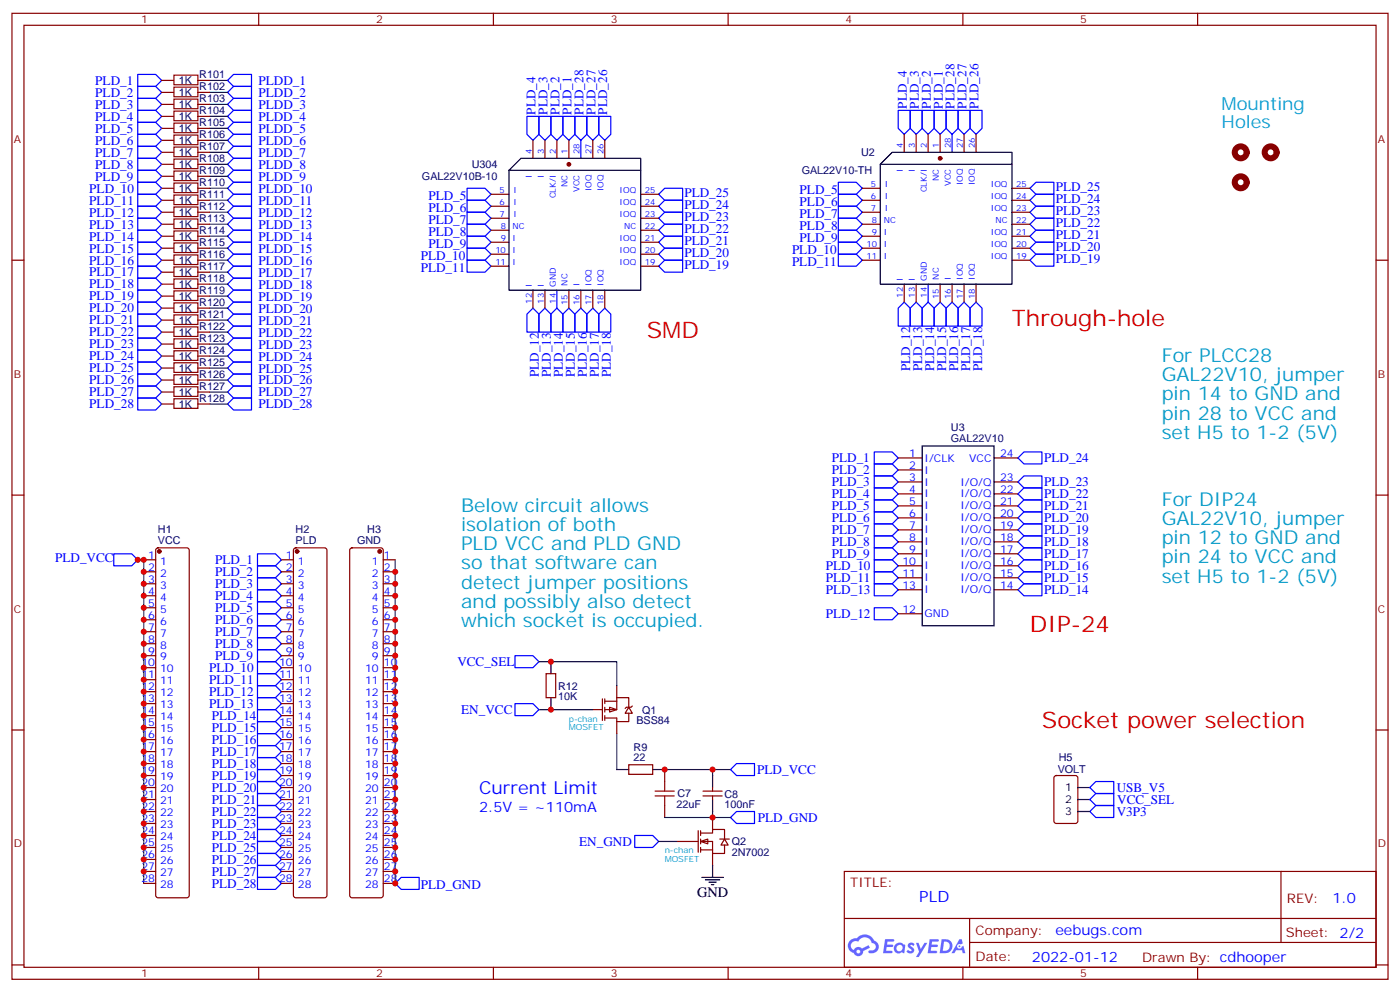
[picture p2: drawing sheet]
<svg xmlns="http://www.w3.org/2000/svg" width="412mm" height="292mm" viewBox="0 0 412 292" stroke-linecap="round" stroke-linejoin="round" font-family="sans-serif">
<g fill="none" stroke="#870000" stroke-width=".35">
<path d="M3.5 3.9h405.4v284.4h-405.4zM7.1 7.4h398.2v277.3h-398.2zM76.2 3.9v3.5M145.3 3.9v3.5M214.5 3.9v3.5M283.6 3.9v3.5M352.8 3.9v3.5M3.5 76.6h3.6M405.3 76.6h3.6M3.5 145.7h3.6M405.3 145.7h3.6M3.5 214.9h3.6"/>
<path d="M405.3 214.9h3.6M248.7 256.5h156.6v28.2h-156.6zM377.3 256.5v20.9M248.7 270.4h156.5M285.6 277.4h119.6M285.6 270.4v14.1M3.5 284h3.6M76.2 284.7v3.6M145.3 284.7v3.6M214.5 284.7v3.6M283.6 284.7v3.6M352.8 284.7v3.6"/>
<path d="M405.3 284h3.6"/>
</g>
<g fill="#5487ff">
<path d="M267.7 277.7a1.22 1.22 0 0 1 1.7 .2l-.4 .6a.47 .47 0 0 0-.3-.4 .47 .47 0 0 0-.5 .2l.1 .2a1.14 1.14 0 0 1 .8 1.8 1.14 1.14 0 0 1-1.9 0l-.2-.2 .5-.6 .7 .5a.29 .29 0 0 0 .3-.3 .29 .29 0 0 0-.2-.3 1.04 1.04 0 0 1-.6-1.7z"/>
<path d="M260.7 276.4h2.4l.3 .2-.2 .5-1.8 .1-.1 .8h1.5l.3 .4-.3 .4h-1.6l-.2 1.1h1.7l.2 .3-.2 .3-2.6 .1z"/>
<path d="M273.8 276.4h2.4l.3 .2-.1 .5-1.8 .1-.2 .8h1.6l.3 .4-.4 .4h-1.6l-.1 1.1h1.7l.2 .3-.2 .3-2.6 .1z"/>
<path d="M282.6 276.4h.7l.3 1.3-.6 .3a.69 .69 0 0 0-1 .3 .69 .69 0 0 0 .4 .9 .69 .69 0 0 0 .9-.6l.5-.2 .6 2.2h-.8l-.2-.9h-1.8l-.5 .9h-.8z"/>
<path d="M269.8 277.5h.8l.6 1.8 1.1-1.8h.9l-2.6 4.2h-.8l.9-1.5z"/>
<path d="M277.4 276.4l-.6 4.2h1.3a2.11 2.11 0 0 0 2.5-2.1 2.11 2.11 0 0 0-2.5-2.1zM278.1 277.2a1.39 1.39 0 0 1 1.7 1.4 1.39 1.39 0 0 1-1.8 1.3h-.3z"/>
<path d="M263.7 278.1a1.54 1.54 0 0 0-.1 2.1 1.54 1.54 0 0 0 2.2 .1l.6 .3 .3-2.3-.2-.3h-.4a1.49 1.49 0 0 0-2.4 .1zM264 279.1a.94 .94 0 0 1 1.8 0 .94 .94 0 0 1-1.8 0z"/>
<path d="M250.4 276.8a2.18 2.18 0 0 0 1.1 3.7 1.44 1.44 0 0 0 1.6 .9 1.44 1.44 0 0 0 1.2-1.4l2-1-.5-.8-1.9 1a1.47 1.47 0 0 0-2.4 .4 1.39 1.39 0 0 1-.7-1.9 1.39 1.39 0 0 1 2-.5 2.12 2.12 0 0 1 2.2-1.3 2.12 2.12 0 0 1 1.9 1.7 1.14 1.14 0 0 1 1.1 1.4 1.14 1.14 0 0 1-1.7 .7 .43 .43 0 0 0-.5 .4 .43 .43 0 0 0 .4 .5 1.98 1.98 0 0 0 2.5-1.2 1.98 1.98 0 0 0-1.2-2.6 3.1 3.1 0 0 0-5.3-.6l-.9 .1zM252.3 280.1a.55 .55 0 0 1 1.1 0 .55 .55 0 0 1-1.1 0z"/>
<circle cx="282.6" cy="278.5" r=".26"/>
</g>
<g fill="none" stroke="#00f" stroke-width=".35">
<path d="M40.6 39.5h5.3l1.7 1.8-1.7 1.8h-5.3zM40.6 36h5.3l1.7 1.8-1.7 1.7h-5.3zM40.6 32.5h5.3l1.7 1.8-1.7 1.7h-5.3zM40.6 29h5.3l1.7 1.7-1.7 1.8h-5.3zM40.6 25.4h5.3l1.7 1.8-1.7 1.8h-5.3zM40.6 21.9h5.3l1.7 1.8-1.7 1.7h-5.3zM67 37.8l1.8-1.8h5.3v3.5h-5.3zM67 23.7l1.8-1.8h5.3v3.5h-5.3zM68.8 29h5.3v3.5h-5.3l-1.8-1.8zM68.8 32.5h5.3v3.5h-5.3l-1.8-1.7zM68.8 25.4h5.3v3.6h-5.3l-1.8-1.8zM155.2 34.3h3.5v5.2l-1.7 1.8-1.8-1.8z"/>
<path d="M158.7 34.3h3.6v5.2l-1.8 1.8-1.8-1.8zM162.3 34.3h3.5v5.2l-1.8 1.8-1.7-1.8zM165.8 34.3h3.5v5.2l-1.7 1.8-1.8-1.8zM169.3 34.3h3.6v5.2l-1.8 1.8-1.8-1.8zM172.9 34.3h3.5v5.2l-1.8 1.8-1.7-1.8zM176.4 34.3h3.5v5.2l-1.7 1.8-1.8-1.8zM264.6 32.5h3.5v5.3l-1.8 1.7-1.7-1.7zM268.1 32.5h3.5v5.3l-1.7 1.7-1.8-1.7zM271.6 32.5h3.6v5.3l-1.8 1.7-1.8-1.7zM275.2 32.5h3.5v5.3l-1.8 1.7-1.7-1.7zM278.7 32.5h3.5v5.3l-1.7 1.7-1.8-1.7zM280.5 39.5v5.3"/>
<path d="M282.2 32.5h3.6v5.3l-1.8 1.7-1.8-1.7zM285.8 32.5h3.5v5.3l-1.8 1.7-1.7-1.7zM40.6 57.2h5.3l1.7 1.7-1.7 1.8h-5.3zM40.6 53.7h5.3l1.7 1.7-1.7 1.8h-5.3zM40.6 50.1h5.3l1.7 1.8-1.7 1.8h-5.3zM40.6 46.6h5.3l1.7 1.8-1.7 1.7h-5.3zM40.6 43.1h5.3l1.7 1.7-1.7 1.8h-5.3zM67 58.9l1.8-1.7h5.3v3.5h-5.3zM67 55.4l1.8-1.7h5.3v3.5h-5.3zM67 48.4l1.8-1.8h5.3v3.5h-5.3zM67 44.8l1.8-1.7h5.3v3.5h-5.3zM67 41.3l1.8-1.8h5.3v3.6h-5.3z"/>
<path d="M68.8 50.1h5.3v3.6h-5.3l-1.8-1.8zM137.6 58.9h5.3l1.7 1.8-1.7 1.8h-5.3zM137.6 55.4h5.3l1.7 1.8-1.7 1.7h-5.3zM171.1 41.3v5.3M194 57.2l1.8-1.8h5.3v3.5h-5.3zM246.9 53.7h5.3l1.8 1.7-1.8 1.8h-5.3zM246.9 57.2h5.3l1.8 1.7-1.8 1.8h-5.3zM303.4 58.9l1.8-1.7h5.2v3.5h-5.2zM303.4 55.4l1.8-1.7h5.2v3.5h-5.2zM40.6 78.4h5.3l1.7 1.7-1.7 1.8h-5.3zM40.6 74.8h5.3l1.7 1.8-1.7 1.8h-5.3zM40.6 71.3h5.3l1.7 1.8-1.7 1.7h-5.3z"/>
<path d="M40.6 67.8h5.3l1.7 1.7-1.7 1.8h-5.3zM40.6 64.2h5.3l1.7 1.8-1.7 1.8h-5.3zM40.6 60.7h5.3l1.7 1.8-1.7 1.7h-5.3zM67 76.6l1.8-1.8h5.3v3.6h-5.3zM67 73.1l1.8-1.8h5.3v3.5h-5.3zM67 66l1.8-1.8h5.3v3.6h-5.3zM67 62.5l1.8-1.8h5.3v3.5h-5.3zM68.8 67.8h5.3v3.5h-5.3l-1.8-1.8zM137.6 66h5.3l1.7 1.8-1.7 1.7h-5.3zM137.6 73.1h5.3l1.7 1.7-1.7 1.8h-5.3zM137.6 69.5h5.3l1.7 1.8-1.7 1.8h-5.3zM137.6 76.6h5.3l1.7 1.8-1.7 1.7h-5.3z"/>
<path d="M137.6 62.5h5.3l1.7 1.7-1.7 1.8h-5.3zM194 67.8l1.8-1.8h5.3v3.5h-5.3zM194 60.7l1.8-1.8h5.3v3.6h-5.3zM194 64.2l1.8-1.7h5.3v3.5h-5.3zM194 71.3l1.8-1.8h5.3v3.6h-5.3zM194 74.8l1.8-1.7h5.3v3.5h-5.3zM194 78.4l1.8-1.8h5.3v3.5h-5.3zM246.9 60.7h5.3l1.8 1.8-1.8 1.7h-5.3zM246.9 74.8h5.3l1.8 1.8-1.8 1.8h-5.3zM246.9 67.8h5.3l1.8 1.7-1.8 1.8h-5.3zM246.9 71.3h5.3l1.8 1.8-1.8 1.7h-5.3zM246.9 64.2h5.3l1.8 1.8-1.8 1.8h-5.3z"/>
<path d="M303.4 76.6l1.8-1.8h5.2v3.6h-5.2zM303.4 73.1l1.8-1.8h5.2v3.5h-5.2zM303.4 69.5l1.8-1.7h5.2v3.5h-5.2zM303.4 62.5l1.8-1.8h5.2v3.5h-5.2zM303.4 66l1.8-1.8h5.2v3.6h-5.2zM40.6 99.5h5.3l1.7 1.8-1.7 1.7h-5.3zM40.6 96h5.3l1.7 1.8-1.7 1.7h-5.3zM40.6 92.5h5.3l1.7 1.7-1.7 1.8h-5.3zM40.6 88.9h5.3l1.7 1.8-1.7 1.8h-5.3zM40.6 85.4h5.3l1.7 1.8-1.7 1.7h-5.3zM40.6 81.9h5.3l1.7 1.7-1.7 1.8h-5.3zM67 97.8l1.8-1.8h5.3v3.5h-5.3z"/>
<path d="M67 94.2l1.8-1.7h5.3v3.5h-5.3zM67 90.7l1.8-1.8h5.3v3.6h-5.3zM67 87.2l1.8-1.8h5.3v3.5h-5.3zM67 83.6l1.8-1.7h5.3v3.5h-5.3zM67 80.1l1.8-1.7h5.3v3.5h-5.3zM157 90.7l1.7 1.8v5.3h-3.5v-5.3zM158.7 92.5l1.8-1.8 1.8 1.8v5.3h-3.6zM164 90.7l1.8 1.8v5.3h-3.5v-5.3zM164 85.4v5.3M167.6 90.7l1.7 1.8v5.3h-3.5v-5.3zM171.1 90.7l1.8 1.8v5.3h-3.6v-5.3zM174.6 90.7l1.8 1.8v5.3h-3.5v-5.3z"/>
<path d="M178.2 90.7l1.7 1.8v5.3h-3.5v-5.3zM266.3 88.9l1.8 1.8v5.3h-3.5v-5.3zM268.1 90.7l1.8-1.8 1.7 1.8v5.3h-3.5zM273.4 88.9l1.8 1.8v5.3h-3.6v-5.3zM273.4 83.6v5.3M275.2 90.7l1.7-1.8 1.8 1.8v5.3h-3.5zM280.5 88.9l1.7 1.8v5.3h-3.5v-5.3zM282.2 90.7l1.8-1.8 1.8 1.8v5.3h-3.6zM287.5 88.9l1.8 1.8v5.3h-3.5v-5.3zM40.6 117.2h5.3l1.7 1.7-1.7 1.8h-5.3zM40.6 113.6h5.3l1.7 1.8-1.7 1.8h-5.3zM40.6 110.1h5.3l1.7 1.8-1.7 1.7h-5.3z"/>
<path d="M40.6 106.6h5.3l1.7 1.7-1.7 1.8h-5.3zM40.6 103h5.3l1.7 1.8-1.7 1.8h-5.3zM67 118.9l1.8-1.7h5.3v3.5h-5.3zM67 115.4l1.8-1.8h5.3v3.6h-5.3zM67 111.9l1.8-1.8h5.3v3.5h-5.3zM67 108.3l1.8-1.7h5.3v3.5h-5.3zM67 104.8l1.8-1.8h5.3v3.6h-5.3zM67 101.3l1.8-1.8h5.3v3.5h-5.3zM257.5 136.6h5.3l1.8 1.7-1.8 1.8h-5.3zM257.5 133h5.3l1.8 1.8-1.8 1.8h-5.3zM299.9 134.8l1.7-1.8h5.3v3.6h-5.3zM257.5 157.7h5.3l1.8 1.8-1.8 1.8h-5.3z"/>
<path d="M257.5 154.2h5.3l1.8 1.8-1.8 1.7h-5.3zM257.5 150.7h5.3l1.8 1.7-1.8 1.8h-5.3zM257.5 147.1h5.3l1.8 1.8-1.8 1.8h-5.3zM257.5 143.6h5.3l1.8 1.8-1.8 1.7h-5.3zM257.5 140.1h5.3l1.8 1.8-1.8 1.7h-5.3zM299.9 141.9l1.7-1.8h5.3v3.5h-5.3zM299.9 145.4l1.7-1.8h5.3v3.5h-5.3zM299.9 148.9l1.7-1.8h5.3v3.6h-5.3zM299.9 152.4l1.7-1.7h5.3v3.5h-5.3zM299.9 156l1.7-1.8h5.3v3.5h-5.3zM299.9 159.5l1.7-1.8h5.3v3.6h-5.3zM33.5 163h5.3l1.8 1.8-1.8 1.7h-5.3z"/>
<path d="M75.8 177.1h5.3l1.8 1.8-1.8 1.8h-5.3zM75.8 173.6h5.3l1.8 1.8-1.8 1.7h-5.3zM75.8 170.1h5.3l1.8 1.7-1.8 1.8h-5.3zM75.8 166.5h5.3l1.8 1.8-1.8 1.8h-5.3zM75.8 163h5.3l1.8 1.8-1.8 1.7h-5.3zM257.5 171.8h5.3l1.8 1.8-1.8 1.8h-5.3zM257.5 178.9h5.3l1.8 1.8-1.8 1.7h-5.3zM257.5 168.3h5.3l1.8 1.8-1.8 1.7h-5.3zM257.5 164.8h5.3l1.8 1.7-1.8 1.8h-5.3zM257.5 161.3h5.3l1.8 1.7-1.8 1.8h-5.3zM299.9 163l1.7-1.7h5.3v3.5h-5.3zM299.9 166.5l1.7-1.7h5.3v3.5h-5.3z"/>
<path d="M299.9 170.1l1.7-1.8h5.3v3.5h-5.3zM299.9 173.6l1.7-1.8h5.3v3.6h-5.3zM75.8 198.3h5.3l1.8 1.8-1.8 1.7h-5.3zM75.8 194.8h5.3l1.8 1.7-1.8 1.8h-5.3zM75.8 191.2h5.3l1.8 1.8-1.8 1.8h-5.3zM75.8 187.7h5.3l1.8 1.8-1.8 1.7h-5.3zM75.8 184.2h5.3l1.8 1.7-1.8 1.8h-5.3zM75.8 180.7h5.3l1.8 1.7-1.8 1.8h-5.3zM75.8 208.9h5.3l1.8 1.7-1.8 1.8h-5.3zM75.8 212.4h5.3l1.8 1.8-1.8 1.7h-5.3zM75.8 215.9h5.3l1.8 1.8-1.8 1.8h-5.3zM75.8 219.5h5.3l1.8 1.7-1.8 1.8h-5.3z"/>
<path d="M75.8 205.4h5.3l1.8 1.7-1.8 1.8h-5.3zM75.8 201.8h5.3l1.8 1.8-1.8 1.8h-5.3zM75.8 223h5.3l1.8 1.8-1.8 1.7h-5.3zM75.8 226.5h5.3l1.8 1.8-1.8 1.7h-5.3zM75.8 230h5.3l1.8 1.8-1.8 1.8h-5.3zM75.8 233.6h5.3l1.8 1.7-1.8 1.8h-5.3zM75.8 237.1h5.3l1.8 1.8-1.8 1.7h-5.3zM321 238.9l1.8-1.8h5.3v3.5h-5.3zM321 231.8l1.8-1.8h5.3v3.6h-5.3zM322.8 233.6h5.3v3.5h-5.3l-1.8-1.8zM75.8 258.3h5.3l1.8 1.7-1.8 1.8h-5.3zM75.8 254.7h5.3l1.8 1.8-1.8 1.8h-5.3z"/>
<path d="M75.8 251.2h5.3l1.8 1.8-1.8 1.7h-5.3zM75.8 247.7h5.3l1.8 1.7-1.8 1.8h-5.3zM75.8 240.6h5.3l1.8 1.8-1.8 1.8h-5.3zM75.8 244.2h5.3l1.8 1.7-1.8 1.8h-5.3z"/>
</g>
<g fill="none" stroke="#870000" stroke-width=".35">
<path d="M266.3 39.5v5.3M269.9 39.5v5.3M273.4 39.5v5.3M276.9 39.5v5.3M287.5 39.5v5.3M144.6 57.2h5.3M157 41.3v5.3M160.5 41.3v5.3M164 41.3v5.3M167.6 41.3v5.3M178.2 41.3v5.3M188.7 57.2h5.3"/>
<path d="M254 55.4h5.3M254 58.9h5.3M298.1 55.4h5.3M298.1 58.9h5.3M144.6 60.7h5.3M144.6 64.2h5.3M144.6 67.8h5.3M144.6 71.3h5.3M144.6 74.8h5.3M144.6 78.4h5.3M188.7 60.7h5.3M188.7 64.2h5.3"/>
<path d="M188.7 67.8h5.3M188.7 71.3h5.3M188.7 74.8h5.3M188.7 78.4h5.3M254 62.5h5.3M254 66h5.3M254 69.5h5.3M254 73.1h5.3M254 76.6h5.3M298.1 62.5h5.3M298.1 66h5.3M298.1 69.5h5.3"/>
<path d="M298.1 73.1h5.3M298.1 76.6h5.3M157 85.4v5.3M160.5 85.4v5.3M171.1 85.4v5.3M174.6 85.4v5.3M178.2 85.4v5.3M266.3 83.6v5.3M269.9 83.6v5.3M280.5 83.6v5.3M284 83.6v5.3M287.5 83.6v5.3"/>
<path d="M264.6 134.8h7M264.6 138.3h7M292.8 134.8h7.1M264.6 141.9h7M264.6 145.4h7M264.6 148.9h7M264.6 152.4h7M264.6 156h7M264.6 159.5h7M292.8 141.9h7.1M292.8 145.4h7.1M292.8 148.9h7.1"/>
<path d="M292.8 152.4h7.1M292.8 156h7.1M292.8 159.5h7.1M42.3 164.8h3.6M42.3 168.3h3.6M42.3 171.8h3.6M42.3 175.4h3.6M42.3 178.9h3.6M46.1 161.5l.5-.2h8.4l.5 .2 .2 .5v101.6l-.2 .5-.5 .2h-8.4l-.5-.3-.2-.4v-101.6zM82.9 164.8h3.5M82.9 168.3h3.5M82.9 171.8h3.5"/>
<path d="M82.9 175.4h3.5M82.9 178.9h3.5M86.7 161.5l.4-.2h8.5l.5 .2 .2 .5v101.6l-.2 .5-.5 .2h-8.5l-.5-.3-.2-.4v-101.6zM103.2 161.5l.5-.2h8.5l.5 .2 .2 .5v101.6l-.2 .5-.5 .2h-8.5l-.5-.3-.2-.4v-101.6zM112.9 164.8h3.5M112.9 168.3h3.5M112.9 171.8h3.5M112.9 175.4h3.5M112.9 178.9h3.5M264.6 163h7M264.6 166.5h7M264.6 170.1h7"/>
<path d="M264.6 173.6h7M292.8 163h7.1M292.8 166.5h7.1M292.8 170.1h7.1M292.8 173.6h7.1M42.3 182.4h3.6M42.3 185.9h3.6M42.3 189.5h3.6M42.3 193h3.6M42.3 196.5h3.6M82.9 182.4h3.5M82.9 185.9h3.5"/>
<path d="M82.9 189.5h3.5M82.9 193h3.5M82.9 196.5h3.5M112.9 182.4h3.5M112.9 185.9h3.5M112.9 189.5h3.5M112.9 193h3.5M112.9 196.5h3.5M264.6 180.7h7M42.3 200.1h3.6M42.3 203.6h3.6M42.3 207.1h3.6"/>
<path d="M42.3 210.6h3.6M42.3 214.2h3.6M42.3 217.7h3.6M82.9 200.1h3.5M82.9 203.6h3.5M82.9 207.1h3.5M82.9 210.6h3.5M82.9 214.2h3.5M82.9 217.7h3.5M112.9 200.1h3.5M112.9 203.6h3.5M112.9 207.1h3.5"/>
<path d="M112.9 210.6h3.5M112.9 214.2h3.5M112.9 217.7h3.5M42.3 221.2h3.6M42.3 224.8h3.6M42.3 228.3h3.6M42.3 231.8h3.6M42.3 235.3h3.6M42.3 238.9h3.6M82.9 221.2h3.5M82.9 224.8h3.5M82.9 228.3h3.5"/>
<path d="M82.9 231.8h3.5M82.9 235.3h3.5M82.9 238.9h3.5M112.9 221.2h3.5M112.9 224.8h3.5M112.9 228.3h3.5M112.9 231.8h3.5M112.9 235.3h3.5M112.9 238.9h3.5M185.2 225.1h7.1v2.8h-7.1zM207.1 234.3h5.6M207.1 232.9h5.6"/>
<path d="M209.9 231.8v1.1M209.9 234.3v1M310.7 228.5l.4-.2h5.7l.6 .4 .1 13-.5 .6-5.9 .1-.6-.5-.1-12.9zM42.3 242.4h3.6M42.3 245.9h3.6M42.3 249.4h3.6M42.3 253h3.6M42.3 256.5h3.6M82.9 242.4h3.5M82.9 245.9h3.5M82.9 249.4h3.5M82.9 253h3.5"/>
<path d="M82.9 256.5h3.5M112.9 242.4h3.5M112.9 245.9h3.5M112.9 249.4h3.5M112.9 253h3.5M112.9 256.5h3.5M42.3 260h3.6M82.9 260h3.5M112.9 260h3.5"/>
</g>
<path d="M149.9 50.1l3.6-3.5h35.2v38.8h-38.8zM149.9 50.1h38.8M259.3 48.4l3.5-3.6h35.3v38.8h-38.8zM259.3 48.4h38.8M271.6 131.3h21.2v52.9h-21.2zM181.7 226.5h3.5M192.3 226.5h3.5M209.9 228.3v3.5M209.9 235.3v3.6M317.5 231.8h3.5M317.5 238.9h3.5M317.5 235.3h3.5" fill="none" stroke="#000" stroke-width=".35"/>
<g fill="none" stroke="#008700" stroke-width=".35">
<path d="M61.7 23.7h5.3M61.7 27.2h5.3M61.7 30.7h5.3M61.7 34.3h5.3M61.7 37.8h5.3M61.7 41.3h5.3M61.7 44.8h5.3M61.7 48.4h5.3M61.7 51.9h5.3M61.7 55.4h5.3M61.7 58.9h5.3M61.7 62.5h5.3"/>
<path d="M61.7 66h5.3M61.7 69.5h5.3M61.7 73.1h5.3M61.7 76.6h5.3M61.7 80.1h5.3M61.7 83.6h5.3M61.7 87.2h5.3M61.7 90.7h5.3M61.7 94.2h5.3M61.7 97.8h5.3M61.7 101.3h5.3M61.7 104.8h5.3"/>
<path d="M61.7 108.3h5.3M61.7 111.9h5.3M61.7 115.4h5.3M61.7 118.9h5.3M42.3 164.8h-1.7h1.7v95.2M116.4 164.8v95.2M181.7 215.9v10.6M195.8 226.5h19.4"/>
</g>
<g fill="#870000" stroke="#870000" stroke-width=".35">
<circle cx="111.8" cy="162.3" r=".53"/>
<circle cx="87.5" cy="162.3" r=".53"/>
<circle cx="46.9" cy="162.3" r=".53"/>
<circle cx="276.9" cy="46.6" r=".53"/>
<circle cx="167.6" cy="48.4" r=".53"/>
</g>
<path d="M284 39.5v5.3M174.6 41.3v5.3M167.6 85.4v5.3M276.9 83.6v5.3" fill="none" stroke="#800000" stroke-width=".35"/>
<path d="M179.6 208.2l2.1 .7-2.1 .7z" fill="#fff" stroke="#870000" stroke-width=".35"/>
<g fill="none" stroke="#870000" stroke-width=".35">
<path d="M47.6 23.7h3.6M47.6 27.2h3.6M47.6 30.7h3.6M47.6 34.3h3.6M47.6 37.8h3.6M51.2 22.1h7.1v2.8h-7.1zM51.2 25.7h7.1v2.8h-7.1zM51.2 29.2h7.1v2.8h-7.1zM51.2 32.7h7.1v2.8h-7.1zM51.2 36.2h7.1v2.9h-7.1zM51.2 39.8h7.1v2.8h-7.1zM58.2 23.7h3.5"/>
<path d="M58.2 27.2h3.5M58.2 30.7h3.5M58.2 34.3h3.5M58.2 37.8h3.5M47.6 41.3h3.6M47.6 44.8h3.6M47.6 48.4h3.6M47.6 51.9h3.6M47.6 55.4h3.6M47.6 58.9h3.6M51.2 43.3h7.1v2.8h-7.1zM51.2 46.8h7.1v2.8h-7.1z"/>
<path d="M51.2 50.3h7.1v2.9h-7.1zM51.2 53.9h7.1v2.8h-7.1zM51.2 57.4h7.1v2.8h-7.1zM58.2 41.3h3.5M58.2 44.8h3.5M58.2 48.4h3.5M58.2 51.9h3.5M58.2 55.4h3.5M58.2 58.9h3.5M47.6 62.5h3.6M47.6 66h3.6M47.6 69.5h3.6"/>
<path d="M47.6 73.1h3.6M47.6 76.6h3.6M51.2 60.9h7.1v2.9h-7.1zM51.2 64.5h7.1v2.8h-7.1zM51.2 68h7.1v2.8h-7.1zM51.2 71.5h7.1v2.8h-7.1zM51.2 75h7.1v2.9h-7.1zM51.2 78.6h7.1v2.8h-7.1zM58.2 62.5h3.5M58.2 66h3.5M58.2 69.5h3.5M58.2 73.1h3.5"/>
<path d="M58.2 76.6h3.5M47.6 80.1h3.6M47.6 83.6h3.6M47.6 87.2h3.6M47.6 90.7h3.6M47.6 94.2h3.6M47.6 97.8h3.6M51.2 82.1h7.1v2.8h-7.1zM51.2 85.6h7.1v2.8h-7.1zM51.2 89.2h7.1v2.8h-7.1zM51.2 92.7h7.1v2.8h-7.1zM51.2 96.2h7.1v2.8h-7.1z"/>
<path d="M51.2 99.7h7.1v2.9h-7.1zM58.2 80.1h3.5M58.2 83.6h3.5M58.2 87.2h3.5M58.2 90.7h3.5M58.2 94.2h3.5M58.2 97.8h3.5M47.6 101.3h3.6M47.6 104.8h3.6M47.6 108.3h3.6M47.6 111.9h3.6M47.6 115.4h3.6"/>
<path d="M47.6 118.9h3.6M51.2 103.3h7.1v2.8h-7.1zM51.2 106.8h7.1v2.8h-7.1zM51.2 110.3h7.1v2.8h-7.1zM51.2 113.8h7.1v2.9h-7.1zM51.2 117.4h7.1v2.8h-7.1zM58.2 101.3h3.5M58.2 104.8h3.5M58.2 108.3h3.5M58.2 111.9h3.5M58.2 115.4h3.5M58.2 118.9h3.5"/>
<path d="M160.9 198.3h2.8v7.1h-2.8zM174.6 208.9h2.8M177.4 205.7v6.4M178.2 206.4h3.5M178.2 205.7v1.4M178.2 208.2v1.4M178.2 210.6v1.5M181.7 205.4h3.5v2.8M181.7 205.4v3.5h-3.5M181.7 201.8v3.6M181.7 212.4v3.5M185.2 208.2l1.1 1.7h-2.2z"/>
<path d="M185.2 209.9v2.5h-3.5v-1.1h-3.5M186.3 207.8l-.4 .4h-1.4l-.4 .3M195.8 226.5v3.5M195.8 237.1v3.5"/>
</g>
<path d="M151.7 193h5.3l1.7 1.8-1.7 1.7h-5.3zM151.7 207.1h5.3l1.7 1.8-1.7 1.7h-5.3zM217 224.8h5.2v3.5h-5.2l-1.8-1.8z" fill="none" stroke="#00f" stroke-width=".35"/>
<path d="M158.7 194.8h23v7M158.7 208.9h15.9M209.9 238.9v1.7h-14.1" fill="none" stroke="#008700" stroke-width=".35"/>
<path d="M162.3 194.8v3.5M162.3 205.4v3.5" fill="none" stroke="#000" stroke-width=".35"/>
<path d="M193 234.3h5.6M193 232.9h5.6M195.8 230v2.9M195.8 234.3v2.8" fill="none" stroke="#a10000" stroke-width=".35"/>
<path d="M367.2 44.8a1.76 1.76 0 0 0-2.6-1.5 1.76 1.76 0 0 0-.1 3 1.76 1.76 0 0 0 2.7-1.3M367.2 53.7a1.76 1.76 0 0 0-2.6-1.6 1.76 1.76 0 0 0-.1 3 1.76 1.76 0 0 0 2.7-1.3M376.1 44.8a1.76 1.76 0 0 0-2.6-1.5 1.76 1.76 0 0 0-.2 3 1.76 1.76 0 0 0 2.8-1.3" fill="none" stroke="#850000" stroke-width="1.8"/>
<g fill="#fff" stroke="#870000" stroke-width=".35">
<path d="M206.4 247.7l2.1-.7v1.4z"/>
<path d="M213.4 247l1.1 1.7h-2.1z"/>
</g>
<path d="M199.3 247.7h6.4M205.7 244.5v6.4M206.4 245.2h3.5v-1h3.5v2.8M206.4 247.7h3.5v3.5h3.5v-2.5M206.4 250.2h3.5M206.4 244.5v1.4M206.4 247v1.4M206.4 249.4v1.5M209.9 240.6v3.6M209.9 251.2v3.5M212 247h2.8" fill="none" stroke="#870000" stroke-width=".35"/>
<path d="M209.9 226.5v1.8M194 247.7h5.3M209.9 240.6h5.3" fill="none" stroke="#008700" stroke-width=".35"/>
<path d="M217 238.9h5.2v3.5h-5.2l-1.8-1.8zM118.2 258.3h5.3v3.5h-5.3l-1.8-1.8zM187 245.9h5.3l1.7 1.8-1.7 1.7h-5.3z" fill="none" stroke="#00f" stroke-width=".35"/>
<path d="M206.7 258.3h6.4M207.8 259h4.2M208.8 259.7h2.2M209.9 254.7v3.6M209.5 260.4h.8" fill="none" stroke="#000" stroke-width=".35"/>
<g fill="#c00">
<circle cx="40.6" cy="164.8" r=".88"/>
<circle cx="42.3" cy="256.5" r=".88"/>
<circle cx="42.3" cy="253" r=".88"/>
<circle cx="42.3" cy="249.4" r=".88"/>
<circle cx="42.3" cy="245.9" r=".88"/>
<circle cx="42.3" cy="242.4" r=".88"/>
<circle cx="42.3" cy="238.9" r=".88"/>
<circle cx="42.3" cy="235.3" r=".88"/>
<circle cx="42.3" cy="231.8" r=".88"/>
<circle cx="42.3" cy="228.3" r=".88"/>
<circle cx="42.3" cy="224.8" r=".88"/>
<circle cx="42.3" cy="221.2" r=".88"/>
<circle cx="42.3" cy="217.7" r=".88"/>
<circle cx="42.3" cy="214.2" r=".88"/>
<circle cx="42.3" cy="210.6" r=".88"/>
<circle cx="42.3" cy="207.1" r=".88"/>
<circle cx="42.3" cy="203.6" r=".88"/>
<circle cx="42.3" cy="200.1" r=".88"/>
<circle cx="42.3" cy="196.5" r=".88"/>
<circle cx="42.3" cy="193" r=".88"/>
<circle cx="42.3" cy="189.5" r=".88"/>
<circle cx="42.3" cy="185.9" r=".88"/>
<circle cx="42.3" cy="182.4" r=".88"/>
<circle cx="42.3" cy="178.9" r=".88"/>
<circle cx="42.3" cy="175.4" r=".88"/>
<circle cx="42.3" cy="171.8" r=".88"/>
<circle cx="42.3" cy="168.3" r=".88"/>
<circle cx="42.3" cy="164.8" r=".88"/>
<circle cx="116.4" cy="256.5" r=".88"/>
<circle cx="116.4" cy="253" r=".88"/>
<circle cx="116.4" cy="249.4" r=".88"/>
<circle cx="116.4" cy="245.9" r=".88"/>
<circle cx="116.4" cy="242.4" r=".88"/>
<circle cx="116.4" cy="238.9" r=".88"/>
<circle cx="116.4" cy="235.3" r=".88"/>
<circle cx="116.4" cy="231.8" r=".88"/>
<circle cx="116.4" cy="228.3" r=".88"/>
<circle cx="116.4" cy="224.8" r=".88"/>
<circle cx="116.4" cy="221.2" r=".88"/>
<circle cx="116.4" cy="217.7" r=".88"/>
<circle cx="116.4" cy="214.2" r=".88"/>
<circle cx="116.4" cy="210.6" r=".88"/>
<circle cx="116.4" cy="207.1" r=".88"/>
<circle cx="116.4" cy="203.6" r=".88"/>
<circle cx="116.4" cy="200.1" r=".88"/>
<circle cx="116.4" cy="196.5" r=".88"/>
<circle cx="116.4" cy="193" r=".88"/>
<circle cx="116.4" cy="189.5" r=".88"/>
<circle cx="116.4" cy="185.9" r=".88"/>
<circle cx="116.4" cy="182.4" r=".88"/>
<circle cx="116.4" cy="178.9" r=".88"/>
<circle cx="116.4" cy="175.4" r=".88"/>
<circle cx="116.4" cy="171.8" r=".88"/>
<circle cx="116.4" cy="168.3" r=".88"/>
<circle cx="162.3" cy="194.8" r=".88"/>
<circle cx="162.3" cy="208.9" r=".88"/>
<circle cx="195.8" cy="226.5" r=".88"/>
<circle cx="209.9" cy="226.5" r=".88"/>
<circle cx="116.4" cy="260" r=".88"/>
<circle cx="209.9" cy="240.6" r=".88"/>
</g>
<g font-size="6.7" fill="#f00">
<text x="298.1" y="96">Through-hole</text>
<text x="190.5" y="99.5">SMD</text>
<text x="303.4" y="185.9">DIP-24</text>
<text x="306.9" y="214.2">Socket power selection</text>
</g>
<g font-size="5.6" fill="#09c">
<text x="342.2" y="106.6">For PLCC28</text>
<text x="342.2" y="112.2">GAL22V10, jumper</text>
<text x="342.2" y="117.9">pin 14 to GND and</text>
<text x="342.2" y="123.5">pin 28 to VCC and</text>
<text x="342.2" y="129.2">set H5 to 1-2 (5V)</text>
<text x="342.2" y="148.9">For DIP24</text>
<text x="135.8" y="150.7">Below circuit allows</text>
<text x="342.2" y="154.6">GAL22V10, jumper</text>
<text x="135.8" y="156.3">isolation of both</text>
<text x="135.8" y="162">PLD VCC and PLD GND</text>
<text x="342.2" y="160.2">pin 12 to GND and</text>
<text x="135.8" y="167.6">so that software can</text>
<text x="342.2" y="165.8">pin 24 to VCC and</text>
<text x="135.8" y="173.2">detect jumper positions</text>
<text x="342.2" y="171.5">set H5 to 1-2 (5V)</text>
<text x="135.8" y="178.9">and possibly also detect</text>
<text x="135.8" y="184.5">which socket is occupied.</text>
</g>
<g font-size="5.3" fill="#09f">
<text x="359.8" y="32.5">Mounting</text>
<text x="359.8" y="37.8">Holes</text>
</g>
<text font-size="5.3" fill="#00f" x="141.1" y="233.6">Current Limit</text>
<text font-size="4.6" fill="#00f" x="270.8" y="265.5">PLD</text>
<g font-size="4.2" fill="#00f">
<text x="141.1" y="238.9">2.5V = ~110mA</text>
<text x="392.5" y="265.8">1.0</text>
<text x="310.9" y="275.3">eebugs.com</text>
<text x="304" y="283.1">2022-01-12</text>
</g>
<text font-size="4.2" x="205.3" y="263.9">GND</text>
<g font-size="3.9" fill="#00f">
<text x="28.1" y="28.5">PLD_2</text>
<text x="28.1" y="24.9">PLD_1</text>
<text x="76.1" y="28.5">PLDD_2</text>
<text x="76.1" y="24.9">PLDD_1</text>
<text x="28.1" y="35.5">PLD_4</text>
<text x="28.1" y="32">PLD_3</text>
<text x="76.1" y="35.6">PLDD_4</text>
<text x="76.1" y="32">PLDD_3</text>
<text x="157.8" y="33.7" transform="rotate(-90 157.8 33.7)">PLD_4</text>
<text x="161.3" y="33.7" transform="rotate(-90 161.3 33.7)">PLD_3</text>
<text x="164.8" y="33.7" transform="rotate(-90 164.8 33.7)">PLD_2</text>
<text x="168.3" y="33.7" transform="rotate(-90 168.3 33.7)">PLD_1</text>
<text x="171.8" y="33.7" transform="rotate(-90 171.8 33.7)">PLD_28</text>
<text x="175.4" y="33.7" transform="rotate(-90 175.4 33.7)">PLD_27</text>
<text x="178.9" y="33.7" transform="rotate(-90 178.9 33.7)">PLD_26</text>
<text x="267.1" y="32" transform="rotate(-90 267.1 32)">PLD_4</text>
<text x="270.7" y="32" transform="rotate(-90 270.7 32)">PLD_3</text>
<text x="274.2" y="32" transform="rotate(-90 274.2 32)">PLD_2</text>
<text x="277.7" y="32" transform="rotate(-90 277.7 32)">PLD_1</text>
<text x="281.2" y="32" transform="rotate(-90 281.2 32)">PLD_28</text>
<text x="284.7" y="32" transform="rotate(-90 284.7 32)">PLD_27</text>
<text x="288.3" y="32" transform="rotate(-90 288.3 32)">PLD_26</text>
<text x="28.1" y="39.1">PLD_5</text>
<text x="76.1" y="39.1">PLDD_5</text>
<text x="28.1" y="46.1">PLD_7</text>
<text x="28.1" y="42.6">PLD_6</text>
<text x="76.1" y="46.1">PLDD_7</text>
<text x="76.1" y="42.6">PLDD_6</text>
<text x="28.1" y="53.2">PLD_9</text>
<text x="28.1" y="49.6">PLD_8</text>
<text x="76.1" y="53.2">PLDD_9</text>
<text x="76.1" y="49.7">PLDD_8</text>
<text x="26.3" y="56.7">PLD_10</text>
<text x="76.1" y="56.7">PLDD_10</text>
<text x="126.2" y="58.9">PLD_5</text>
<text x="201.6" y="57.9">PLD_25</text>
<text x="235.5" y="57.2">PLD_5</text>
<text x="311" y="59.7">PLD_24</text>
<text x="311" y="56.2">PLD_25</text>
<text x="26.3" y="63.7">PLD_12</text>
<text x="26.3" y="60.2">PLD_11</text>
<text x="76.1" y="63.8">PLDD_12</text>
<text x="76.1" y="60.3">PLDD_11</text>
<text x="126.2" y="66">PLD_7</text>
<text x="126.2" y="62.4">PLD_6</text>
<text x="201.6" y="61.5">PLD_24</text>
<text x="201.6" y="65">PLD_23</text>
<text x="235.5" y="60.7">PLD_6</text>
<text x="235.5" y="64.2">PLD_7</text>
<text x="311" y="63.2">PLD_23</text>
<text x="26.3" y="70.8">PLD_14</text>
<text x="26.3" y="67.3">PLD_13</text>
<text x="76.1" y="70.8">PLDD_14</text>
<text x="76.1" y="67.3">PLDD_13</text>
<text x="126.2" y="69.5">PLD_8</text>
<text x="201.6" y="68.5">PLD_22</text>
<text x="235.5" y="71.3">PLD_9</text>
<text x="235.5" y="67.7">PLD_8</text>
<text x="311" y="70.3">PLD_21</text>
<text x="311" y="66.7">PLD_22</text>
<text x="26.3" y="77.9">PLD_16</text>
<text x="26.3" y="74.3">PLD_15</text>
<text x="76.1" y="77.9">PLDD_16</text>
<text x="76.1" y="74.4">PLDD_15</text>
<text x="123.9" y="76.6">PLD_10</text>
<text x="126.2" y="73">PLD_9</text>
<text x="201.6" y="72">PLD_21</text>
<text x="201.6" y="75.6">PLD_20</text>
<text x="233.3" y="74.8">PLD_10</text>
<text x="311" y="77.3">PLD_19</text>
<text x="311" y="73.8">PLD_20</text>
<text x="26.3" y="81.4">PLD_17</text>
<text x="76.1" y="81.4">PLDD_17</text>
<text x="123.9" y="80.1">PLD_11</text>
<text x="201.6" y="79.1">PLD_19</text>
<text x="233.3" y="78.4">PLD_11</text>
<text x="26.3" y="88.4">PLD_19</text>
<text x="26.3" y="84.9">PLD_18</text>
<text x="76.1" y="88.5">PLDD_19</text>
<text x="76.1" y="85">PLDD_18</text>
<text x="26.3" y="95.5">PLD_21</text>
<text x="26.3" y="92">PLD_20</text>
<text x="76.1" y="95.5">PLDD_21</text>
<text x="76.1" y="92">PLDD_20</text>
<text x="26.3" y="99">PLD_22</text>
<text x="76.1" y="99.1">PLDD_22</text>
<text x="26.3" y="106.1">PLD_24</text>
<text x="26.3" y="102.6">PLD_23</text>
<text x="76.1" y="106.1">PLDD_24</text>
<text x="76.1" y="102.6">PLDD_23</text>
<text x="26.3" y="113.1">PLD_26</text>
<text x="26.3" y="109.6">PLD_25</text>
<text x="76.1" y="113.2">PLDD_26</text>
<text x="76.1" y="109.6">PLDD_25</text>
<text x="158.7" y="111" transform="rotate(-90 158.7 111)">PLD_12</text>
<text x="162.3" y="111" transform="rotate(-90 162.3 111)">PLD_13</text>
<text x="165.8" y="111" transform="rotate(-90 165.8 111)">PLD_14</text>
<text x="169.3" y="111" transform="rotate(-90 169.3 111)">PLD_15</text>
<text x="172.9" y="111" transform="rotate(-90 172.9 111)">PLD_16</text>
<text x="176.4" y="111" transform="rotate(-90 176.4 111)">PLD_17</text>
<text x="179.9" y="111" transform="rotate(-90 179.9 111)">PLD_18</text>
<text x="268.1" y="109.3" transform="rotate(-90 268.1 109.3)">PLD_12</text>
<text x="271.6" y="109.3" transform="rotate(-90 271.6 109.3)">PLD_13</text>
<text x="275.2" y="109.3" transform="rotate(-90 275.2 109.3)">PLD_14</text>
<text x="278.7" y="109.3" transform="rotate(-90 278.7 109.3)">PLD_15</text>
<text x="282.2" y="109.3" transform="rotate(-90 282.2 109.3)">PLD_16</text>
<text x="285.8" y="109.3" transform="rotate(-90 285.8 109.3)">PLD_17</text>
<text x="289.3" y="109.3" transform="rotate(-90 289.3 109.3)">PLD_18</text>
<text x="26.3" y="116.7">PLD_27</text>
<text x="76.1" y="116.7">PLDD_27</text>
<text x="26.3" y="120.2">PLD_28</text>
<text x="76.1" y="120.2">PLDD_28</text>
<text x="245" y="136.1">PLD_1</text>
<text x="307.6" y="136.1">PLD_24</text>
<text x="245" y="143.2">PLD_3</text>
<text x="245" y="139.6">PLD_2</text>
<text x="307.6" y="143.2">PLD_23</text>
<text x="245" y="146.7">PLD_4</text>
<text x="307.6" y="146.7">PLD_22</text>
<text x="245" y="153.7">PLD_6</text>
<text x="245" y="150.2">PLD_5</text>
<text x="307.6" y="150.2">PLD_21</text>
<text x="307.6" y="153.7">PLD_20</text>
<text x="245" y="160.8">PLD_8</text>
<text x="245" y="157.3">PLD_7</text>
<text x="307.6" y="157.3">PLD_19</text>
<text x="307.6" y="160.8">PLD_18</text>
<text x="16.3" y="165.5">PLD_VCC</text>
<text x="63.4" y="166.1">PLD_1</text>
<text x="243.3" y="167.9">PLD_10</text>
<text x="245" y="164.3">PLD_9</text>
<text x="307.6" y="164.3">PLD_17</text>
<text x="307.6" y="167.9">PLD_16</text>
<text x="63.4" y="173.1">PLD_3</text>
<text x="63.4" y="169.6">PLD_2</text>
<text x="243.3" y="171.4">PLD_11</text>
<text x="307.6" y="171.4">PLD_15</text>
<text x="63.4" y="176.7">PLD_4</text>
<text x="243.3" y="174.9">PLD_13</text>
<text x="307.6" y="174.9">PLD_14</text>
<text x="63.4" y="183.7">PLD_6</text>
<text x="63.4" y="180.2">PLD_5</text>
<text x="243.3" y="182">PLD_12</text>
<text x="63.4" y="190.8">PLD_8</text>
<text x="63.4" y="187.3">PLD_7</text>
<text x="61.6" y="197.8">PLD_10</text>
<text x="63.4" y="194.3">PLD_9</text>
<text x="134.7" y="196.1">VCC_SEL</text>
<text x="61.6" y="201.4">PLD_11</text>
<text x="61.6" y="208.4">PLD_13</text>
<text x="61.6" y="204.9">PLD_12</text>
<text x="62.4" y="212">PLD_14</text>
<text x="62.4" y="215.5">PLD_15</text>
<text x="135.9" y="210.1">EN_VCC</text>
<text x="62.4" y="219">PLD_16</text>
<text x="62.4" y="222.5">PLD_17</text>
<text x="62.4" y="226.1">PLD_18</text>
<text x="223.1" y="227.8">PLD_VCC</text>
<text x="62.4" y="229.6">PLD_19</text>
<text x="62.4" y="233.1">PLD_20</text>
<text x="328.9" y="233.1">USB_V5</text>
<text x="62.4" y="236.6">PLD_21</text>
<text x="329.1" y="236.6">VCC_SEL</text>
<text x="62.4" y="240.2">PLD_22</text>
<text x="62.4" y="243.7">PLD_23</text>
<text x="223.2" y="241.9">PLD_GND</text>
<text x="328.9" y="240.2">V3P3</text>
<text x="62.4" y="250.8">PLD_25</text>
<text x="62.4" y="247.2">PLD_24</text>
<text x="170.6" y="248.9">EN_GND</text>
<text x="62.4" y="257.8">PLD_27</text>
<text x="62.4" y="254.3">PLD_26</text>
<text x="62.4" y="261.3">PLD_28</text>
<text x="124" y="261.8">PLD_GND</text>
</g>
<g font-size="3.9" fill="#800">
<text x="250.5" y="261.1">TITLE:</text>
<text x="379.1" y="265.8">REV:</text>
<text x="287.4" y="275.3">Company:</text>
<text x="378.7" y="275.9">Sheet: 2/2</text>
<text x="287.4" y="283">Date:</text>
<text x="336.4" y="283.1">Drawn By: cdhooper</text>
</g>
<g font-size="3.2" fill="#800">
<text x="41.6" y="6.9">1</text>
<text x="110.8" y="6.9">2</text>
<text x="179.9" y="6.9">3</text>
<text x="249.1" y="6.9">4</text>
<text x="318.2" y="6.9">5</text>
<text x="4.1" y="42">A</text>
<text x="405.9" y="42">A</text>
<text x="4.1" y="111.2">B</text>
<text x="405.9" y="111.2">B</text>
<text x="4.1" y="180.3">C</text>
<text x="405.9" y="180.3">C</text>
<text x="4.1" y="249.4">D</text>
<text x="405.9" y="249.4">D</text>
<text x="41.6" y="287.7">1</text>
<text x="110.8" y="287.7">2</text>
<text x="179.9" y="287.7">3</text>
<text x="249.1" y="287.7">4</text>
<text x="318.2" y="287.7">5</text>
</g>
<g font-size="3.2" fill="#000080">
<text x="58.7" y="23.1">R101</text>
<text x="52.7" y="24.8">1K</text>
<text x="52.7" y="28.3">1K</text>
<text x="58.7" y="26.6">R102</text>
<text x="52.7" y="31.9">1K</text>
<text x="52.7" y="35.4">1K</text>
<text x="58.7" y="30.1">R103</text>
<text x="58.7" y="33.6">R104</text>
<text x="52.7" y="38.9">1K</text>
<text x="58.7" y="37.2">R105</text>
<text x="58.7" y="40.7">R106</text>
<text x="52.7" y="42.5">1K</text>
<text x="52.7" y="46">1K</text>
<text x="58.7" y="44.2">R107</text>
<text x="58.7" y="47.8">R108</text>
<text x="253.7" y="46">U2</text>
<text x="52.7" y="49.5">1K</text>
<text x="52.7" y="53">1K</text>
<text x="58.7" y="51.3">R109</text>
<text x="124.3" y="53">GAL22V10B-10</text>
<text x="138.9" y="49.6">U304</text>
<text x="236.1" y="51.3">GAL22V10-TH</text>
<text x="52.7" y="56.6">1K</text>
<text x="58.7" y="54.8">R110</text>
<text x="58.7" y="58.3">R111</text>
<text x="52.7" y="60.1">1K</text>
<text x="52.7" y="63.6">1K</text>
<text x="58.7" y="61.9">R112</text>
<text x="58.7" y="65.4">R113</text>
<text x="52.7" y="67.2">1K</text>
<text x="52.7" y="70.7">1K</text>
<text x="58.7" y="68.9">R114</text>
<text x="52.7" y="74.2">1K</text>
<text x="52.7" y="77.7">1K</text>
<text x="58.7" y="72.4">R115</text>
<text x="58.7" y="76">R116</text>
<text x="52.7" y="81.3">1K</text>
<text x="58.7" y="79.5">R117</text>
<text x="58.7" y="83">R118</text>
<text x="52.7" y="84.8">1K</text>
<text x="52.7" y="88.3">1K</text>
<text x="58.7" y="86.6">R119</text>
<text x="52.7" y="91.8">1K</text>
<text x="52.7" y="95.4">1K</text>
<text x="58.7" y="90.1">R120</text>
<text x="58.7" y="93.6">R121</text>
<text x="52.7" y="98.9">1K</text>
<text x="58.7" y="97.1">R122</text>
<text x="58.7" y="100.7">R123</text>
<text x="52.7" y="102.4">1K</text>
<text x="52.7" y="106">1K</text>
<text x="58.7" y="104.2">R124</text>
<text x="58.7" y="107.7">R125</text>
<text x="52.7" y="109.5">1K</text>
<text x="52.7" y="113">1K</text>
<text x="58.7" y="111.3">R126</text>
<text x="52.7" y="116.5">1K</text>
<text x="58.7" y="114.8">R127</text>
<text x="58.7" y="118.3">R128</text>
<text x="52.7" y="120.1">1K</text>
<text x="280.1" y="130">GAL22V10</text>
<text x="280.1" y="127">U3</text>
<text x="46.5" y="160">VCC</text>
<text x="46.5" y="157">H1</text>
<text x="87.1" y="160">PLD</text>
<text x="87.1" y="157">H2</text>
<text x="105.2" y="160">GND</text>
<text x="108.2" y="157">H3</text>
<text x="164.4" y="203">R12</text>
<text x="164.4" y="206.1">10K</text>
<text x="187.4" y="213.2">BSS84</text>
<text x="189.1" y="210">Q1</text>
<text x="186.6" y="221">R9</text>
<text x="186.6" y="224">22</text>
<text x="311.6" y="227.6">VOLT</text>
<text x="311.9" y="224.1">H5</text>
<text x="199.3" y="237.9">22uF</text>
<text x="199.6" y="234.7">C7</text>
<text x="213.4" y="237.9">100nF</text>
<text x="213.4" y="234.8">C8</text>
<text x="215.5" y="252">2N7002</text>
<text x="215.5" y="248.8">Q2</text>
</g>
<g font-size="3.2" fill="#00f">
<text x="267.9" y="134.4">1</text>
<text x="267.9" y="138">2</text>
<text x="272.3" y="135.9">I/CLK</text>
<text x="285.5" y="135.9">VCC</text>
<text x="294.6" y="134.4">24</text>
<text x="267.9" y="141.5">3</text>
<text x="272.3" y="139.4">I</text>
<text x="272.3" y="142.9">I</text>
<text x="282.9" y="142.9">I/O/Q</text>
<text x="294.6" y="141.5">23</text>
<text x="267.9" y="145">4</text>
<text x="267.9" y="148.6">5</text>
<text x="272.3" y="146.4">I</text>
<text x="272.3" y="150">I</text>
<text x="282.9" y="150">I/O/Q</text>
<text x="282.9" y="146.4">I/O/Q</text>
<text x="294.6" y="148.6">21</text>
<text x="294.6" y="145">22</text>
<text x="267.9" y="152.1">6</text>
<text x="267.9" y="155.6">7</text>
<text x="272.3" y="153.5">I</text>
<text x="282.9" y="153.5">I/O/Q</text>
<text x="294.6" y="155.6">19</text>
<text x="294.6" y="152.1">20</text>
<text x="267.9" y="159.1">8</text>
<text x="272.3" y="157">I</text>
<text x="272.3" y="160.5">I</text>
<text x="282.9" y="160.5">I/O/Q</text>
<text x="282.9" y="157">I/O/Q</text>
<text x="294.6" y="159.1">18</text>
<text x="43.7" y="164.4">1</text>
<text x="43.7" y="168">2</text>
<text x="47.2" y="166.2">1</text>
<text x="84.2" y="164.4">1</text>
<text x="84.2" y="168">2</text>
<text x="87.7" y="166.2">1</text>
<text x="109.6" y="166.2">1</text>
<text x="113.1" y="164.4">1</text>
<text x="113.1" y="168">2</text>
<text x="265.8" y="166.2">10</text>
<text x="267.9" y="162.7">9</text>
<text x="272.3" y="164.1">I</text>
<text x="272.3" y="167.6">I</text>
<text x="282.9" y="167.6">I/O/Q</text>
<text x="282.9" y="164.1">I/O/Q</text>
<text x="294.6" y="166.2">16</text>
<text x="294.6" y="162.7">17</text>
<text x="43.7" y="171.5">3</text>
<text x="47.2" y="169.7">2</text>
<text x="47.2" y="173.2">3</text>
<text x="84.2" y="171.5">3</text>
<text x="87.7" y="169.7">2</text>
<text x="87.7" y="173.2">3</text>
<text x="109.6" y="169.7">2</text>
<text x="109.6" y="173.2">3</text>
<text x="113.1" y="171.5">3</text>
<text x="265.8" y="169.7">11</text>
<text x="265.8" y="173.2">13</text>
<text x="272.3" y="171.1">I</text>
<text x="282.9" y="171.1">I/O/Q</text>
<text x="294.6" y="173.2">14</text>
<text x="294.6" y="169.7">15</text>
<text x="43.7" y="175">4</text>
<text x="43.7" y="178.5">5</text>
<text x="47.2" y="176.8">4</text>
<text x="84.2" y="175">4</text>
<text x="84.2" y="178.5">5</text>
<text x="87.7" y="176.8">4</text>
<text x="109.6" y="176.8">4</text>
<text x="113.1" y="175">4</text>
<text x="113.1" y="178.5">5</text>
<text x="272.3" y="174.7">I</text>
<text x="282.9" y="174.7">I/O/Q</text>
<text x="43.7" y="182.1">6</text>
<text x="43.7" y="185.6">7</text>
<text x="47.2" y="180.3">5</text>
<text x="47.2" y="183.8">6</text>
<text x="84.2" y="182.1">6</text>
<text x="84.2" y="185.6">7</text>
<text x="87.7" y="180.3">5</text>
<text x="87.7" y="183.8">6</text>
<text x="109.6" y="180.3">5</text>
<text x="109.6" y="183.8">6</text>
<text x="113.1" y="182.1">6</text>
<text x="113.1" y="185.6">7</text>
<text x="265.8" y="180.3">12</text>
<text x="272.3" y="181.7">GND</text>
<text x="43.7" y="189.1">8</text>
<text x="47.2" y="187.4">7</text>
<text x="47.2" y="190.9">8</text>
<text x="84.2" y="189.1">8</text>
<text x="87.7" y="187.4">7</text>
<text x="87.7" y="190.9">8</text>
<text x="109.6" y="187.4">7</text>
<text x="109.6" y="190.9">8</text>
<text x="113.1" y="189.1">8</text>
<text x="41.7" y="196.2">10</text>
<text x="43.7" y="192.7">9</text>
<text x="47.2" y="194.4">9</text>
<text x="47.2" y="197.9">10</text>
<text x="82.2" y="196.2">10</text>
<text x="84.2" y="192.7">9</text>
<text x="87.7" y="194.4">9</text>
<text x="87.7" y="197.9">10</text>
<text x="107.6" y="197.9">10</text>
<text x="109.6" y="194.4">9</text>
<text x="113.1" y="192.7">9</text>
<text x="113.1" y="196.2">10</text>
<text x="41.7" y="199.7">11</text>
<text x="41.7" y="203.2">12</text>
<text x="47.2" y="201.5">11</text>
<text x="82.2" y="199.7">11</text>
<text x="82.2" y="203.2">12</text>
<text x="87.7" y="201.5">11</text>
<text x="107.6" y="201.5">11</text>
<text x="113.1" y="199.7">11</text>
<text x="113.1" y="203.2">12</text>
<text x="41.7" y="206.8">13</text>
<text x="47.2" y="205">12</text>
<text x="47.2" y="208.5">13</text>
<text x="82.2" y="206.8">13</text>
<text x="87.7" y="205">12</text>
<text x="87.7" y="208.5">13</text>
<text x="107.6" y="205">12</text>
<text x="107.6" y="208.5">13</text>
<text x="113.1" y="206.8">13</text>
<text x="41.7" y="210.3">14</text>
<text x="41.7" y="213.8">15</text>
<text x="47.2" y="212.1">14</text>
<text x="47.2" y="215.6">15</text>
<text x="82.2" y="210.3">14</text>
<text x="82.2" y="213.8">15</text>
<text x="87.7" y="212.1">14</text>
<text x="87.7" y="215.6">15</text>
<text x="107.6" y="212.1">14</text>
<text x="107.6" y="215.6">15</text>
<text x="113.1" y="210.3">14</text>
<text x="113.1" y="213.8">15</text>
<text x="41.7" y="217.3">16</text>
<text x="41.7" y="220.9">17</text>
<text x="47.2" y="219.1">16</text>
<text x="82.2" y="217.3">16</text>
<text x="82.2" y="220.9">17</text>
<text x="87.7" y="219.1">16</text>
<text x="107.6" y="219.1">16</text>
<text x="113.1" y="217.3">16</text>
<text x="113.1" y="220.9">17</text>
<text x="41.7" y="224.4">18</text>
<text x="41.7" y="227.9">19</text>
<text x="47.2" y="222.6">17</text>
<text x="47.2" y="226.2">18</text>
<text x="82.2" y="224.4">18</text>
<text x="82.2" y="227.9">19</text>
<text x="87.7" y="222.6">17</text>
<text x="87.7" y="226.2">18</text>
<text x="107.6" y="222.6">17</text>
<text x="107.6" y="226.2">18</text>
<text x="113.1" y="224.4">18</text>
<text x="113.1" y="227.9">19</text>
<text x="41.7" y="231.5">20</text>
<text x="47.2" y="229.7">19</text>
<text x="47.2" y="233.2">20</text>
<text x="82.2" y="231.5">20</text>
<text x="87.7" y="229.7">19</text>
<text x="87.7" y="233.2">20</text>
<text x="107.6" y="229.7">19</text>
<text x="107.6" y="233.2">20</text>
<text x="113.1" y="231.5">20</text>
<text x="41.7" y="235">21</text>
<text x="41.7" y="238.5">22</text>
<text x="47.2" y="236.7">21</text>
<text x="82.2" y="235">21</text>
<text x="82.2" y="238.5">22</text>
<text x="87.7" y="236.7">21</text>
<text x="107.6" y="236.7">21</text>
<text x="113.1" y="235">21</text>
<text x="113.1" y="238.5">22</text>
<text x="41.7" y="242">23</text>
<text x="41.7" y="245.6">24</text>
<text x="47.2" y="240.3">22</text>
<text x="47.2" y="243.8">23</text>
<text x="82.2" y="242">23</text>
<text x="82.2" y="245.6">24</text>
<text x="87.7" y="240.3">22</text>
<text x="87.7" y="243.8">23</text>
<text x="107.6" y="240.3">22</text>
<text x="107.6" y="243.8">23</text>
<text x="113.1" y="242">23</text>
<text x="113.1" y="245.6">24</text>
<text x="41.7" y="249.1">25</text>
<text x="47.2" y="247.3">24</text>
<text x="47.2" y="250.9">25</text>
<text x="82.2" y="249.1">25</text>
<text x="87.7" y="247.3">24</text>
<text x="87.7" y="250.9">25</text>
<text x="107.6" y="247.3">24</text>
<text x="107.6" y="250.9">25</text>
<text x="113.1" y="249.1">25</text>
<text x="41.7" y="252.6">26</text>
<text x="41.7" y="256.2">27</text>
<text x="47.2" y="254.4">26</text>
<text x="47.2" y="257.9">27</text>
<text x="82.2" y="252.6">26</text>
<text x="82.2" y="256.2">27</text>
<text x="87.7" y="254.4">26</text>
<text x="87.7" y="257.9">27</text>
<text x="107.6" y="254.4">26</text>
<text x="107.6" y="257.9">27</text>
<text x="113.1" y="252.6">26</text>
<text x="113.1" y="256.2">27</text>
<text x="41.7" y="259.7">28</text>
<text x="47.2" y="261.4">28</text>
<text x="82.2" y="259.7">28</text>
<text x="87.7" y="261.4">28</text>
<text x="107.6" y="261.4">28</text>
<text x="113.1" y="259.7">28</text>
</g>
<g font-size="3.2">
<text x="313.7" y="232.9">1</text>
<text x="313.7" y="239.9">3</text>
<text x="313.7" y="236.4">2</text>
</g>
<g font-size="2.5" fill="#00f">
<text x="156.6" y="45.4" transform="rotate(-90 156.6 45.4)">4</text>
<text x="160.2" y="45.4" transform="rotate(-90 160.2 45.4)">3</text>
<text x="163.7" y="45.4" transform="rotate(-90 163.7 45.4)">2</text>
<text x="167.2" y="45.4" transform="rotate(-90 167.2 45.4)">1</text>
<text x="170.7" y="45.4" transform="rotate(-90 170.7 45.4)">28</text>
<text x="174.3" y="45.4" transform="rotate(-90 174.3 45.4)">27</text>
<text x="177.8" y="45.4" transform="rotate(-90 177.8 45.4)">26</text>
<text x="266" y="43.6" transform="rotate(-90 266 43.6)">4</text>
<text x="269.5" y="43.6" transform="rotate(-90 269.5 43.6)">3</text>
<text x="273" y="43.6" transform="rotate(-90 273 43.6)">2</text>
<text x="276.6" y="43.6" transform="rotate(-90 276.6 43.6)">1</text>
<text x="280.1" y="43.6" transform="rotate(-90 280.1 43.6)">28</text>
<text x="283.6" y="43.6" transform="rotate(-90 283.6 43.6)">27</text>
<text x="287.2" y="43.6" transform="rotate(-90 287.2 43.6)">26</text>
<text x="156.6" y="52.5" transform="rotate(-90 156.6 52.5)">I</text>
<text x="160.2" y="52.5" transform="rotate(-90 160.2 52.5)">I</text>
<text x="266" y="50.7" transform="rotate(-90 266 50.7)">I</text>
<text x="269.5" y="50.7" transform="rotate(-90 269.5 50.7)">I</text>
<text x="276.6" y="53.2" transform="rotate(-90 276.6 53.2)">NC</text>
<text x="147.1" y="56.8">5</text>
<text x="151.2" y="56.8">I</text>
<text x="163.7" y="58.4" transform="rotate(-90 163.7 58.4)">CLK/I</text>
<text x="167.2" y="55" transform="rotate(-90 167.2 55)">NC</text>
<text x="170.7" y="56.6" transform="rotate(-90 170.7 56.6)">VCC</text>
<text x="174.3" y="56.4" transform="rotate(-90 174.3 56.4)">IOQ</text>
<text x="177.8" y="56.4" transform="rotate(-90 177.8 56.4)">IOQ</text>
<text x="182.5" y="56.8">IOQ</text>
<text x="190" y="56.8">25</text>
<text x="256.5" y="55.1">5</text>
<text x="256.5" y="58.6">6</text>
<text x="260.6" y="55.1">I</text>
<text x="260.6" y="58.6">I</text>
<text x="273" y="56.6" transform="rotate(-90 273 56.6)">CLK/I</text>
<text x="280.1" y="54.8" transform="rotate(-90 280.1 54.8)">VCC</text>
<text x="283.6" y="54.6" transform="rotate(-90 283.6 54.6)">IOQ</text>
<text x="287.2" y="54.6" transform="rotate(-90 287.2 54.6)">IOQ</text>
<text x="291.9" y="58.6">IOQ</text>
<text x="291.9" y="55.1">IOQ</text>
<text x="299.3" y="58.6">24</text>
<text x="299.3" y="55.1">25</text>
<text x="147.1" y="60.4">6</text>
<text x="147.1" y="63.9">7</text>
<text x="151.2" y="60.4">I</text>
<text x="151.2" y="63.9">I</text>
<text x="182.5" y="63.9">IOQ</text>
<text x="182.5" y="60.4">IOQ</text>
<text x="190" y="63.9">23</text>
<text x="190" y="60.4">24</text>
<text x="256.5" y="62.1">7</text>
<text x="256.8" y="65.7">8</text>
<text x="260.3" y="65.7">NC</text>
<text x="260.6" y="62.1">I</text>
<text x="291.9" y="62.1">IOQ</text>
<text x="293.2" y="65.7">NC</text>
<text x="299.3" y="65.7">22</text>
<text x="299.3" y="62.1">23</text>
<text x="147.5" y="67.4">8</text>
<text x="147.5" y="70.9">9</text>
<text x="151" y="67.4">NC</text>
<text x="151" y="70.9">I</text>
<text x="182.5" y="70.9">IOQ</text>
<text x="183.9" y="67.4">NC</text>
<text x="190" y="70.9">21</text>
<text x="190" y="67.4">22</text>
<text x="256.8" y="69.2">9</text>
<text x="260.3" y="69.2">I</text>
<text x="291.9" y="69.2">IOQ</text>
<text x="299.3" y="69.2">21</text>
<text x="145.9" y="74.5">10</text>
<text x="145.9" y="78">11</text>
<text x="151" y="74.5">I</text>
<text x="151" y="78">I</text>
<text x="182.5" y="78">IOQ</text>
<text x="182.5" y="74.5">IOQ</text>
<text x="190" y="78">19</text>
<text x="190" y="74.5">20</text>
<text x="255.3" y="72.7">10</text>
<text x="255.3" y="76.2">11</text>
<text x="260.3" y="72.7">I</text>
<text x="260.3" y="76.2">I</text>
<text x="291.9" y="76.2">IOQ</text>
<text x="291.9" y="72.7">IOQ</text>
<text x="299.3" y="76.2">19</text>
<text x="299.3" y="72.7">20</text>
<text x="266" y="82.6" transform="rotate(-90 266 82.6)">I</text>
<text x="269.5" y="82.6" transform="rotate(-90 269.5 82.6)">I</text>
<text x="273" y="82.6" transform="rotate(-90 273 82.6)">GND</text>
<text x="276.6" y="82.3" transform="rotate(-90 276.6 82.3)">NC</text>
<text x="280.1" y="82.3" transform="rotate(-90 280.1 82.3)">I</text>
<text x="283.6" y="82.3" transform="rotate(-90 283.6 82.3)">IOQ</text>
<text x="287.2" y="82.3" transform="rotate(-90 287.2 82.3)">IOQ</text>
<text x="156.6" y="89.4" transform="rotate(-90 156.6 89.4)">12</text>
<text x="156.6" y="84.3" transform="rotate(-90 156.6 84.3)">I</text>
<text x="160.2" y="89.4" transform="rotate(-90 160.2 89.4)">13</text>
<text x="160.2" y="84.3" transform="rotate(-90 160.2 84.3)">I</text>
<text x="163.7" y="89.4" transform="rotate(-90 163.7 89.4)">14</text>
<text x="163.7" y="84.3" transform="rotate(-90 163.7 84.3)">GND</text>
<text x="167.2" y="89.8" transform="rotate(-90 167.2 89.8)">15</text>
<text x="167.2" y="84.1" transform="rotate(-90 167.2 84.1)">NC</text>
<text x="170.7" y="89.8" transform="rotate(-90 170.7 89.8)">16</text>
<text x="170.7" y="84.1" transform="rotate(-90 170.7 84.1)">I</text>
<text x="174.3" y="89.8" transform="rotate(-90 174.3 89.8)">17</text>
<text x="174.3" y="84.1" transform="rotate(-90 174.3 84.1)">IOQ</text>
<text x="177.8" y="89.8" transform="rotate(-90 177.8 89.8)">18</text>
<text x="177.8" y="84.1" transform="rotate(-90 177.8 84.1)">IOQ</text>
<text x="266" y="87.7" transform="rotate(-90 266 87.7)">12</text>
<text x="269.5" y="87.7" transform="rotate(-90 269.5 87.7)">13</text>
<text x="273" y="87.7" transform="rotate(-90 273 87.7)">14</text>
<text x="276.6" y="88" transform="rotate(-90 276.6 88)">15</text>
<text x="280.1" y="88" transform="rotate(-90 280.1 88)">16</text>
<text x="283.6" y="88" transform="rotate(-90 283.6 88)">17</text>
<text x="287.2" y="88" transform="rotate(-90 287.2 88)">18</text>
</g>
<g font-size="2.5" fill="#08f">
<text x="167.6" y="212.4">p-chan</text>
<text x="167.6" y="214.9">MOSFET</text>
<text x="195.8" y="251.2">n-chan</text>
<text x="195.8" y="253.7">MOSFET</text>
</g>
</svg>
